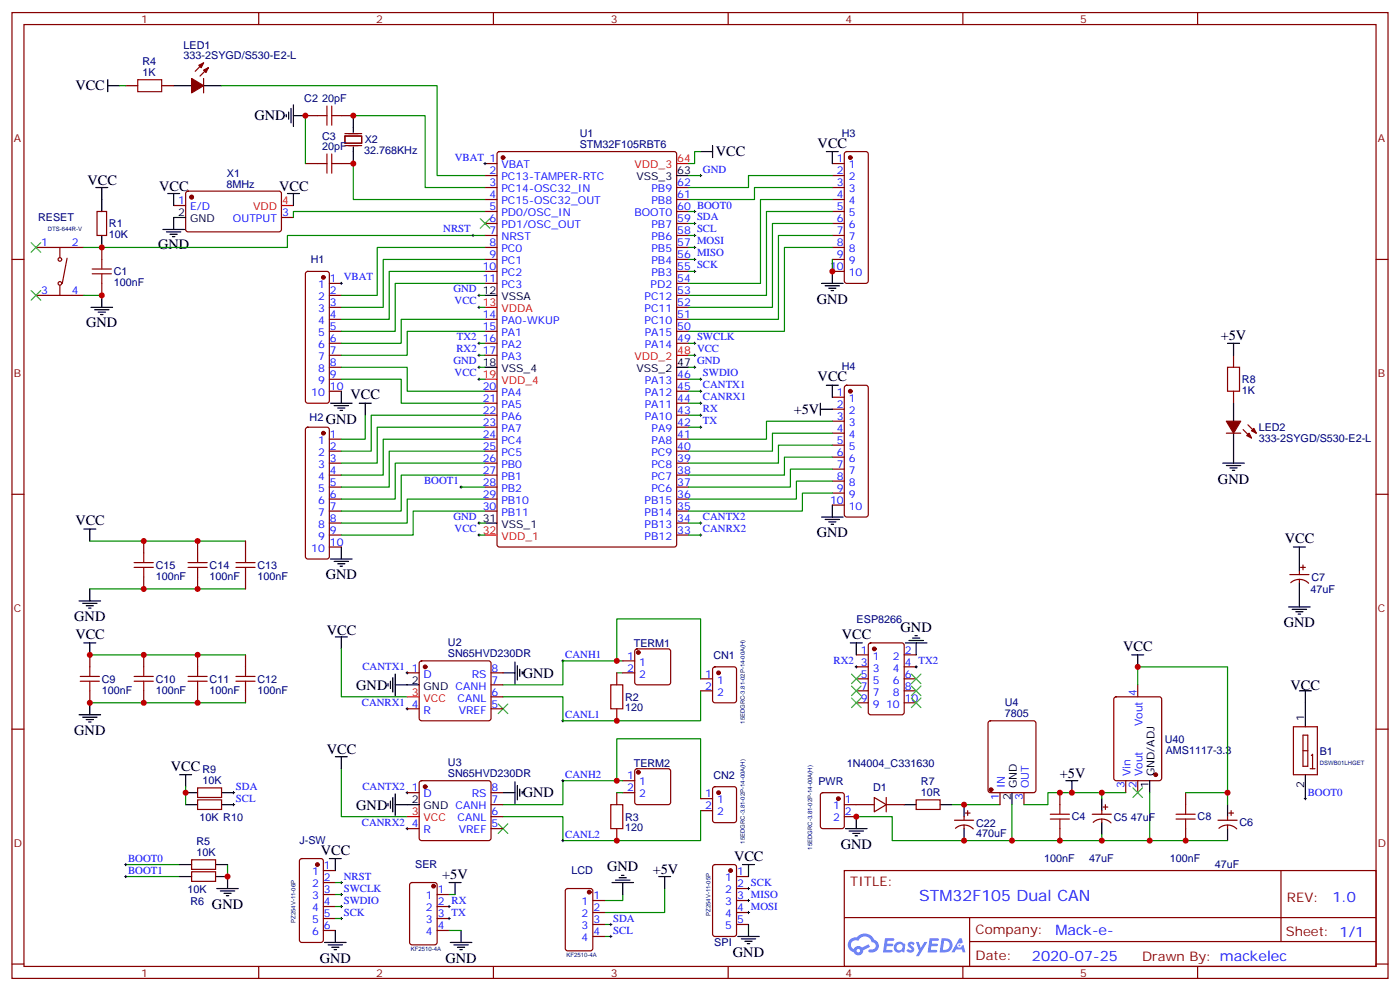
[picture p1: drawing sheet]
<svg xmlns="http://www.w3.org/2000/svg" width="412mm" height="292mm" viewBox="0 0 412 292" stroke-linecap="round" stroke-linejoin="round" font-family="sans-serif">
<g fill="none" stroke="#870000" stroke-width=".35">
<path d="M3.5 3.7h405.4v284.3h-405.4zM7.1 7.2h398.2v277.3h-398.2zM76.2 3.7v3.5M145.3 3.7v3.5M214.5 3.7v3.5M283.6 3.7v3.5M352.8 3.7v3.5M3.5 76.4h3.6M405.3 76.4h3.6M3.5 145.5h3.6M405.3 145.5h3.6M3.5 214.7h3.6"/>
<path d="M405.3 214.7h3.6M248.7 256.3h156.6v28.2h-156.6zM377.3 256.3v20.9M248.7 270.1h156.5M285.6 277.2h119.6M285.6 270.1v14.2M3.5 283.8h3.6M76.2 284.5v3.5M145.3 284.5v3.5M214.5 284.5v3.5M283.6 284.5v3.5M352.8 284.5v3.5"/>
<path d="M405.3 283.8h3.6"/>
</g>
<g fill="#5487ff">
<path d="M267.7 277.5a1.22 1.22 0 0 1 1.7 .2l-.4 .6a.47 .47 0 0 0-.3-.4 .47 .47 0 0 0-.5 .2l.1 .2a1.14 1.14 0 0 1 .8 1.8 1.14 1.14 0 0 1-1.9 0l-.2-.2 .5-.6 .7 .5a.29 .29 0 0 0 .3-.3 .29 .29 0 0 0-.2-.3 1.04 1.04 0 0 1-.6-1.7z"/>
<path d="M260.7 276.2h2.4l.3 .2-.2 .5-1.8 .1-.1 .8h1.5l.3 .4-.3 .4h-1.6l-.2 1.1h1.7l.2 .3-.2 .3-2.6 .1z"/>
<path d="M273.8 276.2h2.4l.3 .2-.1 .5-1.8 .1-.2 .8h1.6l.3 .4-.4 .4-1.6-.1-.1 1.1 1.7 .1 .2 .3-.2 .3-2.6 .1z"/>
<path d="M282.6 276.2h.7l.3 1.3-.6 .3a.69 .69 0 0 0-1 .3 .69 .69 0 0 0 .4 .9 .69 .69 0 0 0 .9-.6l.5-.2 .6 2.2h-.8l-.2-.9h-1.8l-.5 .9h-.8z"/>
<path d="M269.8 277.3h.8l.6 1.8 1.1-1.8h.9l-2.6 4.2h-.8l.9-1.5z"/>
<path d="M277.4 276.2l-.6 4.2h1.3a2.11 2.11 0 0 0 2.5-2.1 2.11 2.11 0 0 0-2.5-2.1zM278.1 277a1.39 1.39 0 0 1 1.7 1.4 1.39 1.39 0 0 1-1.8 1.2h-.3z"/>
<path d="M263.7 277.8a1.54 1.54 0 0 0-.1 2.2 1.54 1.54 0 0 0 2.2 .1l.6 .3 .3-2.3-.2-.3h-.4a1.49 1.49 0 0 0-2.4 0zM264 278.8a.94 .94 0 0 1 1.8 0 .94 .94 0 0 1-1.8 0z"/>
<path d="M250.4 276.6a2.18 2.18 0 0 0 1.1 3.7 1.44 1.44 0 0 0 1.6 .9 1.44 1.44 0 0 0 1.2-1.4l2-1.1-.5-.7-1.9 1a1.47 1.47 0 0 0-2.4 .4 1.39 1.39 0 0 1-.7-1.9 1.39 1.39 0 0 1 2-.5 2.12 2.12 0 0 1 2.2-1.3 2.12 2.12 0 0 1 1.9 1.7 1.14 1.14 0 0 1 1.1 1.4 1.14 1.14 0 0 1-1.7 .7 .43 .43 0 0 0-.5 .4 .43 .43 0 0 0 .4 .5 1.98 1.98 0 0 0 2.5-1.2 1.98 1.98 0 0 0-1.2-2.6 3.1 3.1 0 0 0-5.3-.6l-.9 .1zM252.3 279.9a.55 .55 0 0 1 1.1 0 .55 .55 0 0 1-1.1 0z"/>
<circle cx="282.6" cy="278.3" r=".26"/>
</g>
<g fill="none" stroke="#870000" stroke-width=".35">
<path d="M60 18.5l-2.5 2.5M61.4 19.9l-2.5 2.5M37 25.2h3.6M47.6 25.2h3.6M60 23.1v4.2M90 34h3.5M100.5 34h3.6M101.6 39.3h4.9M54.9 56.5l.5-.2h27.1l.4 .7-.1 10.8-.6 .5-27.1-.1-.4-.6v-10.6zM90 48.2h3.5M100.5 48.2h3.6M101.6 40h4.9v2.2h-4.9z"/>
<path d="M101.6 42.9h4.9M142.9 48.2h3.5M142.9 51.7h3.5M142.9 55.2h3.5M142.9 58.7h3.5M146.6 44.8l.5-.2h51.5l.7 .5v115.2l-.4 .7h-51.8l-.6-.4-.1-115.3zM199.3 55.2h3.5M199.3 58.7h3.5M245.2 48.2h3.5M245.2 51.7h3.5M245.2 55.2h3.5M245.2 58.7h3.5"/>
<path d="M248.9 44.8l.5-.2h5.7l.5 .2 .2 .5v37.4l-.3 .5-.4 .2h-5.7l-.5-.2-.2-.5v-37.4zM10.6 72.8h14.1M17.6 72.8v2.9M19.8 76l-1.5 7.4M28.6 62.3h2.8v7h-2.8zM30 72.8v3.6M51.2 60.5h3.5M82.9 64h3.5M142.9 62.3h3.5M142.9 65.8h3.5M142.9 69.3h3.5M142.9 72.8h3.5"/>
<path d="M142.9 76.4h3.5M142.9 79.9h3.5M199.3 62.3h3.5M199.3 65.8h3.5M199.3 69.3h3.5M199.3 72.8h3.5M199.3 76.4h3.5M199.3 79.9h3.5M245.2 62.3h3.5M245.2 65.8h3.5M245.2 69.3h3.5M245.2 72.8h3.5"/>
<path d="M245.2 76.4h3.5M245.2 79.9h3.5M10.6 87h14.1M17.6 84.1v2.9M30 83.4v3.6M90.2 80.1l.5-.2h5.6l.5 .2 .2 .5v37.4l-.2 .5-.5 .2h-5.6l-.5-.2-.2-.5v-37.4zM97 83.4h3.5M97 94h3.5M97 97.5h3.5M97 90.5h3.5M97 87h3.5M142.9 83.4h3.5"/>
<path d="M142.9 94h3.5M142.9 97.5h3.5M199.3 83.4h3.5M199.3 94h3.5M199.3 97.5h3.5M199.3 90.5h3.5M199.3 87h3.5M97 101.1h3.5M97 104.6h3.5M97 115.2h3.5M97 111.7h3.5M97 108.1h3.5"/>
<path d="M142.9 101.1h3.5M142.9 104.6h3.5M142.9 115.2h3.5M142.9 118.7h3.5M199.3 101.1h3.5M199.3 115.2h3.5M199.3 118.7h3.5M199.3 111.7h3.5M245.2 116.9h3.5M248.9 113.6l.5-.2h5.7l.5 .2 .2 .5v37.4l-.3 .5-.4 .2h-5.7l-.5-.2-.2-.5v-37.4zM363.4 104.6v3.5M363.4 115.2v3.5"/>
<path d="M90.2 126l.5-.2h5.6l.5 .2 .2 .5v37.4l-.2 .5-.5 .2h-5.6l-.5-.3-.2-.4v-37.4zM97 129.3h3.5M97 132.8h3.5M97 136.3h3.5M97 139.9h3.5M142.9 122.2h3.5M142.9 125.8h3.5M142.9 129.3h3.5M142.9 132.8h3.5M142.9 136.3h3.5M142.9 139.9h3.5M199.3 122.2h3.5"/>
<path d="M199.3 125.8h3.5M199.3 129.3h3.5M199.3 132.8h3.5M199.3 136.3h3.5M199.3 139.9h3.5M245.2 120.5h3.5M245.2 124h3.5M245.2 127.5h3.5M245.2 131.1h3.5M245.2 134.6h3.5M245.2 138.1h3.5M361.2 127.5h4.3"/>
<path d="M366.2 126.5l2.5 2.4M367.6 125.1l2.5 2.4M42.3 159.3v3.5M58.2 159.3v3.5M72.3 159.3v3.5M97 143.4h3.5M97 146.9h3.5M97 150.5h3.5M97 157.5h3.5M97 154h3.5M142.9 143.4h3.5M142.9 146.9h3.5"/>
<path d="M142.9 150.5h3.5M199.3 143.4h3.5M199.3 146.9h3.5M199.3 150.5h3.5M199.3 157.5h3.5M199.3 154h3.5M245.2 141.6h3.5M245.2 145.2h3.5M245.2 148.7h3.5M42.3 169.9v3.5M58.2 169.9v3.5M72.3 169.9v3.5"/>
<path d="M97 161h3.5M379.9 169.2h5.7M380.2 171.5a3.8 3.8 0 0 1 5.3 .2M382.8 168.1v1.1M382.8 170.6v1M383.1 167h1.4M383.8 166.3v1.4M26.5 192.8v3.5M42.3 192.8v3.5M58.2 192.8v3.5M72.3 192.8v3.5M119.9 198.1h3.6"/>
<path d="M123.7 194.8l.5-.2h19.7l.5 .2 .2 .5v16.2l-.2 .5-.5 .2h-19.7l-.5-.2-.2-.5v-16.2zM144.6 198.1h3.6M181.7 198.1v3.5M183.4 194.6h3.6M183.4 198.1h3.6M187.2 191.2l.5-.2h9.1l.5 .2 .3 .5v9.2l-.3 .5-.5 .2h-9.1l-.5-.2-.2-.5v-9.2zM206.4 199.8h3.5M210.1 196.5l.5-.2h5.7l.6 .5 .1 9.4-.5 .6-5.9 .1-.6-.5-.1-9.4zM252.2 199.8h3.6M252.2 192.8h3.6M252.2 196.3h3.6M256 189.5l.5-.2h9.1l.7 .4v20l-.4 .7h-9.4l-.7-.4v-20z"/>
<path d="M266.3 199.8h3.6M266.3 192.8h3.6M266.3 196.3h3.6M26.5 203.4v3.5M42.3 203.4v3.5M58.2 203.4v3.5M72.3 203.4v3.5M119.9 208.7h3.6M144.6 208.7h3.6M144.6 205.1h3.6M144.6 201.6h3.6M181.7 208.7v3.5"/>
<path d="M206.4 203.4h3.5M252.2 203.4h3.6M252.2 206.9h3.6M266.3 203.4h3.6M266.3 206.9h3.6M291.3 212.4l.4-.2h12.7l.7 .4 .1 20.1-.5 .6-13 .1-.6-.5-.1-20zM328.3 205.3l.5-.2h12.7l.6 .5 .1 23.5-.5 .7h-12.9l-.7-.4v-23.6zM335.1 201.6v3.5M381 214h7.1v14.1h-7.1zM383.8 216.4h1.4v9.2h-1.4zM58.2 232h7.1v2.8h-7.1zM58.2 235.5h7.1v2.8h-7.1z"/>
<path d="M119.9 233.4h3.6M123.7 230l.5-.2h19.7l.5 .2 .2 .5v16.3l-.2 .5-.5 .2h-19.7l-.5-.3-.2-.4v-16.3zM144.6 233.4h3.6M144.6 236.9h3.6M181.7 233.4v3.5M183.4 229.8h3.6M183.4 233.4h3.6M187.2 226.5l.5-.2h9.1l.5 .2 .3 .5v9.2l-.3 .5-.5 .2h-9.1l-.5-.2-.2-.5v-9.2zM206.4 235.1h3.5M206.4 238.7h3.5M210.1 231.8l.5-.2h5.7l.6 .4 .1 9.5-.5 .6-5.9 .1-.6-.5-.1-9.4zM241.9 233.6l.5-.2h5.6l.7 .4v9.4l-.5 .7h-5.8l-.7-.4v-9.4z"/>
<path d="M248.7 236.9h8.8M257.5 234.8l3.6 2.1-3.6 2.1zM261.1 236.9h5.2M261.1 234.8v4.2M269.9 235.5h7v2.8h-7zM284.3 239.4h1.5M285 238.7v1.4M294.6 233.4v3.5M301.6 233.4v3.5M312.2 233.4v3.5M321.7 239.7h5.7M324.6 238.7v1"/>
<path d="M324.9 237.6h1.4M325.6 236.9v1.4M331.6 229.8v3.6M335.1 229.8v3.6M349.2 233.4v3.5M361.9 239.4h1.5M362.7 238.7v1.4M383.8 221h1.4M385.9 226.3h1.4M386.3 222.4l.3-.3v4.2M56.4 253.1h7.1v2.8h-7.1zM56.4 256.6h7.1v2.9h-7.1z"/>
<path d="M88.4 253l.5-.2h5.6l.7 .4v23.6l-.4 .6-5.9 .1-.7-.5v-23.5zM95.2 256.3h3.6M95.2 259.8h3.6M119.9 243.9h3.6M144.6 240.4h3.6M144.6 243.9h3.6M181.7 243.9v3.6M210.1 254.7l.5-.2h5.7l.6 .5 .1 20-.5 .6-5.9 .1-.6-.5-.1-20zM217 258.1h3.5M248.7 240.4h3.5M281.2 241.5h5.6M281.4 243.9a3.8 3.8 0 0 1 5.3 .1"/>
<path d="M284 240.4v1.1M284 242.9v1M312.2 243.9v3.6M322 242.1a3.8 3.8 0 0 1 5.3 .2M324.6 241.1v1.1M349.2 243.9v3.6M358.8 241.5h5.6M359.1 243.9a3.8 3.8 0 0 1 5.2 .1M361.6 240.4v1.1M361.6 242.9v1M95.2 263.3h3.6M95.2 266.9h3.6"/>
<path d="M95.2 270.4h3.6M95.2 273.9h3.6M120.9 260l.5-.2h6.7l.6 .5 .1 17.2-.5 .6-6.9 .1-.7-.5-.1-17.2zM128.8 263.3h3.5M128.8 266.9h3.5M128.8 270.4h3.5M128.8 273.9h3.5M166.7 261.8l.5-.2h6.7l.7 .4v17.2l-.4 .7h-7l-.6-.4-.1-17.2zM174.6 265.1h3.6M174.6 268.6h3.6M174.6 272.2h3.6M174.6 275.7h3.6"/>
<path d="M217 265.1h3.5M217 268.6h3.5M217 272.2h3.5M217 261.6h3.5"/>
<circle cx="17.6" cy="76.4" r=".53"/>
<circle cx="17.6" cy="83.4" r=".53"/>
</g>
<g fill="#870000" stroke="#870000" stroke-width=".35">
<path d="M56.4 23.1l3.6 2.1-3.6 2.1z"/>
<path d="M60 20.6l1.4-.7-.7 1.4z"/>
<path d="M58.6 19.2l1.4-.7-.7 1.4z"/>
<path d="M361.2 124h4.3l-2.1 3.5z"/>
<path d="M367.2 128.2l.7-.7 .8 1.4z"/>
<path d="M369.4 126.1l.7 1.4-1.4-.7z"/>
<circle cx="148.2" cy="46.4" r=".53"/>
<circle cx="56.4" cy="58" r=".53"/>
<circle cx="188" cy="192.1" r=".53"/>
<circle cx="211.7" cy="198.1" r=".53"/>
<circle cx="211.7" cy="233.4" r=".53"/>
<circle cx="188" cy="227.4" r=".53"/>
<circle cx="173.6" cy="262.6" r=".53"/>
<circle cx="215.2" cy="256.3" r=".53"/>
<circle cx="93.5" cy="254.5" r=".53"/>
<circle cx="246.9" cy="235.1" r=".53"/>
<circle cx="291.9" cy="232.5" r=".53"/>
<circle cx="340.4" cy="228.1" r=".53"/>
<circle cx="95.2" cy="127.5" r=".53"/>
<circle cx="250.5" cy="46.4" r=".53"/>
<circle cx="250.5" cy="115.2" r=".53"/>
<circle cx="95.2" cy="81.7" r=".53"/>
<circle cx="257.5" cy="191" r=".53"/>
<circle cx="127.7" cy="260.9" r=".53"/>
<circle cx="125.2" cy="196.3" r=".53"/>
<circle cx="125.2" cy="231.6" r=".53"/>
</g>
<g fill="none" stroke="#000" stroke-width=".35">
<path d="M31.7 25.2h3.6M31.7 23.5v3.5M51.2 25.2h5.2M60 25.2h5.3M84.3 33.7v.7M85 33v2.1M85.7 31.9v4.3M86.4 30.9v6.3M86.4 34h3.6M104.1 34v5M28.2 55.2h3.5M30 55.2v7.1"/>
<path d="M49.4 57h3.5M51.2 57v3.5M84.7 57h3.5M86.4 57v3.5M104.1 43.2v5M199.3 51.7h3.5M206.4 44.6h3.5M209.9 42.9v3.5M243.4 44.6h3.5M245.2 44.6v3.6M30 69.3v3.5M48 67.6h6.3"/>
<path d="M49 68.3h4.3M50.1 69h2.1M50.8 69.7h.7M54.7 64h-3.5v3.6M245.2 79.9v3.5M26.8 90.5h6.4M27.9 91.2h4.2M28.9 91.9h2.1M29.6 92.6h.7M30 87v3.5M142.9 87h3.5M242 83.4h6.4"/>
<path d="M243.1 84.1h4.2M244.1 84.8h2.1M244.8 85.5h.7M97.4 118.7h6.3M98.4 119.4h4.3M100.5 115.2v3.5M105.8 118.7h3.6M107.6 118.7v3.5M142.9 108.1h3.5M199.3 108.1h3.5M241.7 118.7v3.5M243.4 113.4h3.5"/>
<path d="M245.2 113.4v3.5M361.6 101.1h3.5M363.4 101.1v3.5M363.4 118.7v5.3M99.5 120.1h2.1M100.2 120.8h.7M241.7 120.5h3.5M360.2 136.3h6.3M361.2 137.1h4.3M362.3 137.8h2.1M363 138.5h.7M363.4 127.5v8.8"/>
<path d="M24.7 155.8h3.5M26.5 155.8v3.5M142.9 154h3.5M242 152.2h6.4M243.1 152.9h4.2M244.1 153.6h2.1M244.8 154.3h.7M245.2 148.7v3.5M23.3 176.9h6.3M24.3 177.6h4.3M25.4 178.3h2.1M26.1 179h.7"/>
<path d="M26.5 173.4v3.5M97.4 164.6h6.3M98.4 165.3h4.3M99.5 166h2.1M100.2 166.7h.7M100.5 161v3.6M379.6 178.7h6.3M380.6 179.4h4.3M381 161h3.5M382.8 161v7.1M382.8 171.6v7.1M24.7 189.3h3.5"/>
<path d="M26.5 189.3v3.5M98.8 187.5h3.5M100.5 187.5v3.5M115.7 199.5v4.2M116.4 198.4v6.4M148.2 198.1h3.5M151.7 194.9v6.4M152.4 196v4.2M153.1 197v2.1M153.8 197.7v.7M250.5 189.3h3.5M252.2 189.3v3.5"/>
<path d="M266.7 189.3h6.3M267.8 188.6h4.2M268.8 187.9h2.1M269.5 187.1h.7M269.9 189.3v3.5M333.4 192.8h3.5M335.1 192.8v3.5M381.7 180.1h2.1M382.4 180.8h.7M23.3 210.4h6.3M24.3 211.1h4.3M25.4 211.8h2.1"/>
<path d="M26.1 212.5h.7M26.5 206.9v3.5M114.3 201.3v.7M115 200.6v2.1M116.4 201.6h7.1M382.8 203.4h3.5M384.5 203.4v10.6M52.9 228.1h3.5M54.7 233.4h3.5M54.7 236.9h3.5M54.7 228.1v3.5M65.3 233.4h3.5"/>
<path d="M65.3 236.9h3.5M98.8 222.8h3.5M100.5 222.8v3.5M114.3 236.5v.7M115 235.8v2.1M115.7 234.8v4.2M116.4 233.7v6.4M116.4 236.9h7.1M148.2 233.4h3.5M151.7 230.2v6.3M152.4 231.2v4.3M153.1 232.3v2.1"/>
<path d="M153.8 233v.7M266.3 236.9h3.6M276.9 236.9h3.6M284 236.9v3.5M298.1 233.4v3.5M314 229.8h3.5M315.7 229.8v3.6M324.6 235.1v3.6M338.7 229.8v3.6M361.6 236.9v3.5M384.5 228.1v7M52.9 254.5h3.5"/>
<path d="M52.9 258.1h3.5M63.5 258.1h3.5v3.5M63.5 254.5h3.5M97 252.8h3.5M98.8 252.8v3.5M132.3 259.8h3.5M134.1 259.8v3.5M180.3 259.8h6.3M181.3 259.1h4.3M182.4 258.4h2.1M183.1 257.7h.7M183.4 259.8v3.5"/>
<path d="M194 258.1h3.6M195.8 258.1v3.5M218.7 254.5h3.5M220.5 254.5v3.6M249.1 243.9h6.3M250.1 244.7h4.3M251.2 245.4h2.1M251.9 246.1h.7M252.2 240.4v3.5M284 243.9v3.6M324.6 242.2v3.5M361.6 243.9v3.6"/>
<path d="M63.9 261.6h6.3M64.9 262.3h4.2M66 263h2.1M66.7 263.7h.7M95.6 277.5h6.4M96.7 278.2h4.2M97.7 278.9h2.1M98.4 279.6h.7M98.8 273.9v3.6M132.6 277.5h6.4M133.7 278.2h4.2M134.8 278.9h2.1"/>
<path d="M135.5 279.6h.7M135.8 273.9v3.6M217.3 275.7h6.4M218.4 276.4h4.2M219.4 277.1h2.1M220.1 277.8h.7M220.5 272.2v3.5"/>
</g>
<path d="M199.3 48.2h3.5M82.9 60.5h3.5M142.9 90.5h3.5M142.9 111.7h3.5M199.3 104.6h3.5M142.9 157.5h3.5M119.9 205.1h3.6M119.9 240.4h3.6" fill="none" stroke="#f00" stroke-width=".35"/>
<g fill="none" stroke="#008700" stroke-width=".35">
<path d="M35.3 25.2h1.7M65.3 25.2h63.5v26.5h14.1M90 34v14.2M104.1 34h21.1v21.2h17.7M104.1 48.2v10.5h38.8M202.8 51.7h3.6M206.4 44.6h-1.8v3.6h-1.8M245.2 51.7h-24.7v3.5h-17.7M245.2 55.2h-23v3.5h-19.4M245.2 58.7h-21.2v24.7h-21.2M142.9 62.3h-56.5v1.7M142.9 69.3h-58.2v3.5h-60"/>
<path d="M142.9 72.8h-31.8v14.2h-10.6M142.9 76.4h-30v14.1h-12.4M142.9 79.9h-28.2v14.1h-14.2M202.8 62.3h1.8M202.8 65.8h1.8M202.8 69.3h1.8M202.8 79.9h1.8M202.8 76.4h1.8M202.8 72.8h1.8M245.2 62.3h-19.4v24.7h-23M245.2 65.8h-17.7v24.7h-24.7M245.2 69.3h-15.9v24.7h-26.5"/>
<path d="M245.2 72.8h-14.1v24.7h-28.3M245.2 76.4v3.5M24.7 87h5.3M141.1 90.5h1.8M141.1 87h1.8M142.9 83.4h-26.5v14.1h-15.9M142.9 94h-24.7v7.1h-17.7M142.9 97.5h-23v7.1h-19.4M100.5 108.1h19.4v7.1h23M100.5 111.7h17.7v7h24.7M141.1 111.7h1.8M141.1 108.1h1.8"/>
<path d="M141.1 104.6h1.8M141.1 101.1h1.8M202.8 115.2h3.6M202.8 118.7h3.6M202.8 111.7h3.6M202.8 108.1h1.8M202.8 104.6h1.8M202.8 101.1h1.8M107.6 122.2v7.1h-7.1M142.9 122.2h-33.5v10.6h-8.9M142.9 125.8h-31.8v10.5h-10.6M142.9 129.3h-30v10.6h-12.4"/>
<path d="M142.9 132.8h-28.2v10.6h-14.2M142.9 136.3h-26.5v10.6h-15.9M142.9 139.9h-24.7v10.6h-17.7M202.8 122.2h3.6M202.8 125.8h3.6M245.2 124h-19.4v5.3h-23M245.2 127.5h-17.7v5.3h-24.7M245.2 131.1h-15.9v5.2h-26.5M245.2 134.6h-14.1v5.3h-28.3M245.2 138.1h-12.4v5.3h-30M26.5 159.3h45.8M135.8 143.4h7.1"/>
<path d="M141.1 154h1.8M141.1 157.5h1.8M142.9 146.9h-23v7.1h-19.4M142.9 150.5h-21.2v7h-21.2M202.8 154h3.6M202.8 157.5h3.6M245.2 141.6h-10.6v5.3h-31.8M245.2 145.2h-8.8v5.3h-33.6M26.5 173.4h45.8M26.5 192.8h45.8M100.5 191v14.1h19.4M181.7 194.6v-12.4h24.7v17.6"/>
<path d="M181.7 198.1h1.7M183.4 194.6h-17.6v7h-17.6M26.5 206.9h45.8M206.4 203.4v8.8h-40.6v-7.1h-17.6M335.1 201.6v-5.3h26.5v40.6M54.7 231.6v5.3M100.5 226.3v14.1h19.4M181.7 229.8v-12.3h24.7v17.6M181.7 233.4h1.7M183.4 229.8h-17.6v7.1h-17.6M206.4 238.7v8.8h-40.6v-7.1h-17.6M280.5 236.9h14.1"/>
<path d="M298.1 236.9v10.6h-35.3v-7.1h-10.6M324.6 233.4v1.7M331.6 233.4h-22.9v3.5h-7.1M338.7 233.4v14.1h-14.1M349.2 233.4h12.4M37 258.1h15.9M37 254.5h15.9M67 254.5v3.6M98.8 259.8h1.7M324.6 245.7v1.8h-26.5M338.7 247.5h22.9M98.8 266.9h1.7"/>
<path d="M98.8 263.3h1.7M98.8 270.4h1.7M132.3 263.3h1.8M132.3 273.9h3.5M178.2 275.7h1.7M178.2 272.2h1.7M183.4 263.3v1.8h-5.2M195.8 261.6v7h-17.6"/>
</g>
<g fill="none" stroke="#000" stroke-width=".29">
<path d="M142.5 48.2h.7M142.9 47.8v.7M206 51.7h.7M206.4 51.3v.7M139 69.3h.7M139.3 69v.7M204.3 62.3h.7M204.3 65.8h.7M204.3 69.3h.7M204.3 79.9h.7M204.3 76.4h.7M204.3 72.8h.7"/>
<path d="M204.6 61.9v.7M204.6 65.4v.7M204.6 69v.7M204.6 72.5v.7M204.6 76v.7M204.6 79.6v.7M100.2 83.4h.7M100.5 83.1v.7M140.8 87h.7M140.8 90.5h.7M141.1 86.6v.7M141.1 90.1v.7"/>
<path d="M140.8 108.1h.7M140.8 104.6h.7M140.8 111.7h.7M140.8 101.1h.7M141.1 100.7v.7M141.1 104.2v.8M141.1 107.8v.7M141.1 111.3v.7M204.3 108.1h.7M204.3 104.6h.7M204.3 101.1h.7M204.6 100.7v.7"/>
<path d="M204.6 104.2v.8M204.6 107.8v.7M206 118.7h.7M206 115.2h.7M206 111.7h.7M206.4 111.3v.7M206.4 114.8v.7M206.4 118.4v.7M206 122.2h.7M206 125.8h.7M206.4 121.9v.7M206.4 125.4v.7"/>
<path d="M135.5 143.4h.7M135.8 143.1v.7M140.8 157.5h.7M140.8 154h.7M141.1 153.6v.7M141.1 157.2v.7M206 157.5h.7M206 154h.7M206.4 153.6v.7M206.4 157.2v.7M119.6 198.1h.7M119.9 197.7v.7"/>
<path d="M165.5 194.6h.7M165.8 194.2v.7M251.9 196.3h.7M252.2 196v.7M269.5 196.3h.7M269.9 196v.7M119.6 208.7h.7M119.9 208.3v.7M165.5 212.2h.7M165.8 211.8v.7M68.4 233.4h.7M68.4 236.9h.7"/>
<path d="M68.8 233v.7M68.8 236.5v.7M119.6 233.4h.7M119.9 233v.7M165.5 229.8h.7M165.8 229.5v.7M384.2 235.1h.7M384.5 234.8v.7M36.7 258.1h.7M36.7 254.5h.7M37 254.2v.7M37 257.7v.7"/>
<path d="M100.2 259.8h.7M100.5 259.5v.7M119.6 243.9h.7M119.9 243.6v.7M165.5 247.5h.7M165.8 247.1v.7M100.2 263.3h.7M100.2 266.9h.7M100.2 270.4h.7M100.5 263v.7M100.5 266.5v.7M100.5 270.1v.7"/>
<path d="M131.9 266.9h.7M131.9 270.4h.7M132.3 266.5v.7M132.3 270.1v.7M179.6 275.7h.7M179.6 272.2h.7M179.9 271.8v.7M179.9 275.3v.7M220.1 268.6h.7M220.1 265.1h.7M220.1 261.6h.7M220.5 261.2v.7"/>
<path d="M220.5 264.8v.7M220.5 268.3v.7"/>
</g>
<g fill="none" stroke="#3c3" stroke-width=".35">
<path d="M9.2 71.4l2.8 2.9M12 71.4l-2.8 2.9M141.5 64.4l2.8 2.8M144.3 64.4l-2.8 2.8M9.2 85.5l2.8 2.9M12 85.5l-2.8 2.9M250.8 198.4l2.8 2.9M253.6 198.4l-2.8 2.9M268.5 198.4l2.8 2.9M271.3 198.4l-2.8 2.9M146.8 207.3l2.8 2.8M149.6 207.3l-2.8 2.8"/>
<path d="M250.8 205.5l2.8 2.8M250.8 202l2.8 2.8M253.6 205.5l-2.8 2.8M253.6 202l-2.8 2.8M268.5 202l2.8 2.8M268.5 205.5l2.8 2.8M271.3 202l-2.8 2.8M271.3 205.5l-2.8 2.8M333.7 232l2.8 2.8M336.5 232l-2.8 2.8M146.8 242.5l2.8 2.9M149.6 242.5l-2.8 2.9"/>
</g>
<g fill="none" stroke="#a10000" stroke-width=".35">
<path d="M40.6 23.5h7v3.5h-7zM93.5 34h2.8M96.3 31.2v5.7M97.7 34h2.8M97.7 31.2v5.7M93.5 48.2h2.8M96.3 45.3v5.7M97.7 45.3v5.7M97.7 48.2h2.8M27.2 79.2h5.6M30 76.4v2.8M27.2 80.6h5.6"/>
<path d="M30 80.6v2.8M361.6 108.1h3.5v7.1h-3.5zM39.5 167h5.7M39.5 165.6h5.7M42.3 162.8v2.8M42.3 167v2.9M55.4 167h5.6M55.4 165.6h5.6M58.2 162.8v2.8M58.2 167v2.9M69.5 167h5.6M69.5 165.6h5.6"/>
<path d="M72.3 162.8v2.8M72.3 167v2.9M23.6 199.1h5.7M26.5 196.3v2.8M39.5 199.1h5.7M42.3 196.3v2.8M55.4 199.1h5.6M58.2 196.3v2.8M69.5 199.1h5.6M72.3 196.3v2.8M23.6 200.6h5.7M26.5 200.6v2.8"/>
<path d="M39.5 200.6h5.7M42.3 200.6v2.8M55.4 200.6h5.6M58.2 200.6v2.8M69.5 200.6h5.6M72.3 200.6v2.8M179.9 201.6h3.5v7.1h-3.5zM179.9 236.9h3.5v7h-3.5zM309.4 239.7h5.6M312.2 236.9v2.8M346.4 239.7h5.7M349.2 236.9v2.8"/>
<path d="M309.4 241.1h5.6M312.2 241.1v2.8M346.4 241.1h5.7M349.2 241.1v2.8"/>
</g>
<g fill="#c00">
<circle cx="54.7" cy="233.4" r=".88"/>
<circle cx="104.1" cy="48.2" r=".88"/>
<circle cx="26.5" cy="206.9" r=".88"/>
<circle cx="42.3" cy="206.9" r=".88"/>
<circle cx="58.2" cy="206.9" r=".88"/>
<circle cx="315.7" cy="233.4" r=".88"/>
<circle cx="338.7" cy="247.5" r=".88"/>
<circle cx="312.2" cy="233.4" r=".88"/>
<circle cx="284" cy="236.9" r=".88"/>
<circle cx="67" cy="258.1" r=".88"/>
<circle cx="181.7" cy="194.6" r=".88"/>
<circle cx="181.7" cy="212.2" r=".88"/>
<circle cx="181.7" cy="247.5" r=".88"/>
<circle cx="181.7" cy="229.8" r=".88"/>
<circle cx="30" cy="72.8" r=".88"/>
<circle cx="90" cy="34" r=".88"/>
<circle cx="252.2" cy="240.4" r=".88"/>
<circle cx="284" cy="247.5" r=".88"/>
<circle cx="324.6" cy="233.4" r=".88"/>
<circle cx="298.1" cy="247.5" r=".88"/>
<circle cx="312.2" cy="247.5" r=".88"/>
<circle cx="324.6" cy="247.5" r=".88"/>
<circle cx="361.6" cy="233.4" r=".88"/>
<circle cx="349.3" cy="247.5" r=".88"/>
<circle cx="335.1" cy="196.3" r=".88"/>
<circle cx="58.2" cy="192.8" r=".88"/>
<circle cx="42.3" cy="192.8" r=".88"/>
<circle cx="26.5" cy="192.8" r=".88"/>
<circle cx="42.3" cy="159.3" r=".88"/>
<circle cx="58.2" cy="159.3" r=".88"/>
<circle cx="58.2" cy="173.4" r=".88"/>
<circle cx="42.3" cy="173.4" r=".88"/>
<circle cx="30" cy="87" r=".88"/>
<circle cx="245.2" cy="79.9" r=".88"/>
<circle cx="104.1" cy="34" r=".88"/>
</g>
<text font-size="4.6" fill="#00f" x="270.8" y="265.3">STM32F105 Dual CAN</text>
<g font-size="4.2">
<text x="22.2" y="26.6">VCC</text>
<text x="75" y="35.5">GND</text>
<text x="210.8" y="46.1">VCC</text>
<text x="240.9" y="43.4">VCC</text>
<text x="25.8" y="54.5">VCC</text>
<text x="46.9" y="56.3">VCC</text>
<text x="82.2" y="56.3">VCC</text>
<text x="46.6" y="73.2">GND</text>
<text x="240.6" y="89.4">GND</text>
<text x="25.4" y="96.1">GND</text>
<text x="359.6" y="100">+5V</text>
<text x="240.9" y="112.2">VCC</text>
<text x="103.3" y="117.5">VCC</text>
<text x="96" y="124.7">GND</text>
<text x="233.8" y="121.9">+5V</text>
<text x="358.8" y="142.3">GND</text>
<text x="22.2" y="154.7">VCC</text>
<text x="240.6" y="158.2">GND</text>
<text x="378.5" y="160">VCC</text>
<text x="96" y="170.6">GND</text>
<text x="21.9" y="182.9">GND</text>
<text x="378.2" y="184.7">GND</text>
<text x="22.2" y="188.2">VCC</text>
<text x="96.3" y="186.8">VCC</text>
<text x="248" y="188.2">VCC</text>
<text x="265.3" y="186.1">GND</text>
<text x="330.9" y="191.7">VCC</text>
<text x="105" y="203.1">GND</text>
<text x="154" y="199.5">GND</text>
<text x="380.2" y="203.1">VCC</text>
<text x="21.9" y="216.4">GND</text>
<text x="50.4" y="226.9">VCC</text>
<text x="96.3" y="222.1">VCC</text>
<text x="312.2" y="229.1">+5V</text>
<text x="105" y="238.3">GND</text>
<text x="154" y="234.8">GND</text>
<text x="94.5" y="251.7">VCC</text>
<text x="247.6" y="249.9">GND</text>
<text x="178.9" y="256.5">GND</text>
<text x="192.3" y="257.4">+5V</text>
<text x="216.2" y="253.5">VCC</text>
<text x="130.2" y="258.8">+5V</text>
<text x="62.4" y="267.7">GND</text>
<text x="215.9" y="281.7">GND</text>
<text x="94.2" y="283.5">GND</text>
<text x="131.2" y="283.5">GND</text>
</g>
<g font-size="4.2" fill="#00f">
<text x="392.5" y="265.6">1.0</text>
<text x="310.9" y="275.1">Mack-e-</text>
<text x="304" y="282.9">2020-07-25</text>
</g>
<g font-size="3.9" fill="#800">
<text x="250.5" y="260.9">TITLE:</text>
<text x="379.1" y="265.6">REV:</text>
<text x="287.4" y="275.1">Company:</text>
<text x="378.7" y="275.7">Sheet: 1/1</text>
<text x="287.4" y="282.8">Date:</text>
<text x="336.4" y="282.8">Drawn By: mackelec</text>
</g>
<g font-size="3.2" fill="#800">
<text x="41.6" y="6.7">1</text>
<text x="110.8" y="6.7">2</text>
<text x="179.9" y="6.7">3</text>
<text x="249.1" y="6.7">4</text>
<text x="318.2" y="6.7">5</text>
<text x="4.1" y="41.8">A</text>
<text x="405.9" y="41.8">A</text>
<text x="4.1" y="110.9">B</text>
<text x="405.9" y="110.9">B</text>
<text x="4.1" y="180.1">C</text>
<text x="405.9" y="180.1">C</text>
<text x="4.1" y="249.2">D</text>
<text x="405.9" y="249.2">D</text>
<text x="41.6" y="287.5">1</text>
<text x="110.8" y="287.5">2</text>
<text x="179.9" y="287.5">3</text>
<text x="249.1" y="287.5">4</text>
<text x="318.2" y="287.5">5</text>
</g>
<g font-size="3.2" fill="#000080">
<text x="54.1" y="17.5">333-2SYGD/S530-E2-L</text>
<text x="54.1" y="14.3">LED1</text>
<text x="42" y="22.4">1K</text>
<text x="42" y="19.3">R4</text>
<text x="89.6" y="29.9">C2</text>
<text x="94.9" y="30.2">20pF</text>
<text x="94.9" y="41.1">C3</text>
<text x="170.8" y="40.4">U1</text>
<text x="247.9" y="40.2">H3</text>
<text x="94.9" y="44.3">20pF</text>
<text x="107.2" y="45.4">32.768KHz</text>
<text x="107.4" y="42.2">X2</text>
<text x="170.8" y="43.6">STM32F105RBT6</text>
<text x="66.9" y="52">X1</text>
<text x="66.7" y="55.2">8MHz</text>
<text x="11.2" y="65.2">RESET</text>
<text x="32.1" y="70.2">10K</text>
<text x="32.1" y="66.9">R1</text>
<text x="91.5" y="77.6">H1</text>
<text x="33.5" y="81">C1</text>
<text x="33.5" y="84.2">100nF</text>
<text x="247.9" y="109">H4</text>
<text x="365.8" y="112.7">R8</text>
<text x="365.8" y="115.9">1K</text>
<text x="91.2" y="124">H2</text>
<text x="370.8" y="130.1">333-2SYGD/S530-E2-L</text>
<text x="370.8" y="126.9">LED2</text>
<text x="45.9" y="167.4">C15</text>
<text x="61.7" y="167.4">C14</text>
<text x="75.8" y="167.4">C13</text>
<text x="45.9" y="170.7">100nF</text>
<text x="61.7" y="170.7">100nF</text>
<text x="75.8" y="170.7">100nF</text>
<text x="386.3" y="171">C7</text>
<text x="386.1" y="174.5">47uF</text>
<text x="252.3" y="183.4">ESP8266</text>
<text x="131.9" y="190.2">U2</text>
<text x="186.7" y="190.4">TERM1</text>
<text x="131.9" y="193.4">SN65HVD230DR</text>
<text x="210.1" y="193.9">CN1</text>
<text x="30" y="201">C9</text>
<text x="45.9" y="201">C10</text>
<text x="61.7" y="201">C11</text>
<text x="75.8" y="201">C12</text>
<text x="30" y="204.2">100nF</text>
<text x="45.9" y="204.2">100nF</text>
<text x="61.7" y="204.2">100nF</text>
<text x="75.8" y="204.2">100nF</text>
<text x="184.1" y="209.5">120</text>
<text x="184.1" y="206.3">R2</text>
<text x="296" y="207.9">U4</text>
<text x="296" y="211.1">7805</text>
<text x="343.1" y="218.6">U40</text>
<text x="343.4" y="221.8">AMS1117-3.3</text>
<text x="59.6" y="227.4">R9</text>
<text x="131.9" y="225.6">U3</text>
<text x="186.7" y="225.7">TERM2</text>
<text x="249.5" y="225.7">1N4004_C331630</text>
<text x="388.8" y="222.2">B1</text>
<text x="59.6" y="230.9">10K</text>
<text x="131.9" y="228.8">SN65HVD230DR</text>
<text x="210.1" y="229.2">CN2</text>
<text x="241.1" y="231">PWR</text>
<text x="257.2" y="232.7">D1</text>
<text x="271.3" y="231.2">R7</text>
<text x="271.3" y="234.4">10R</text>
<text x="58.8" y="241.6">10K R10</text>
<text x="184.1" y="244.7">120</text>
<text x="184.1" y="241.6">R3</text>
<text x="287.5" y="243.3">C22</text>
<text x="315.7" y="241.5">C4</text>
<text x="328.1" y="241.6">C5</text>
<text x="333.1" y="241.6">47uF</text>
<text x="352.8" y="241.5">C8</text>
<text x="365.1" y="243.3">C6</text>
<text x="57.9" y="248.9">R5</text>
<text x="88.2" y="248.4">J-SW</text>
<text x="287.5" y="246.5">470uF</text>
<text x="57.9" y="252.1">10K</text>
<text x="122.3" y="255.6">SER</text>
<text x="168.3" y="257.4">LCD</text>
<text x="307.5" y="253.9">100nF</text>
<text x="320.8" y="253.9">47uF</text>
<text x="344.6" y="253.9">100nF</text>
<text x="357.8" y="255.7">47uF</text>
<text x="55.3" y="262.8">10K</text>
<text x="56.1" y="266.3">R6</text>
<text x="210.4" y="278.6">SPI</text>
</g>
<g font-size="3.2" fill="#00f">
<text x="133.9" y="47.3">VBAT 1</text>
<text x="246.5" y="47.8">1</text>
<text x="144.2" y="51.3">2</text>
<text x="147.7" y="49.6">VBAT</text>
<text x="147.7" y="53.1">PC13-TAMPER-RTC</text>
<text x="207.1" y="50.8">GND</text>
<text x="246.5" y="51.3">2</text>
<text x="250" y="49.6">1</text>
<text x="250" y="53.1">2</text>
<text x="144.2" y="54.9">3</text>
<text x="144.2" y="58.4">4</text>
<text x="147.7" y="56.6">PC14-OSC32_IN</text>
<text x="191.9" y="56.6">PB9</text>
<text x="199.5" y="58.4">61</text>
<text x="199.5" y="54.9">62</text>
<text x="246.5" y="54.9">3</text>
<text x="246.5" y="58.4">4</text>
<text x="250" y="56.6">3</text>
<text x="52.5" y="60.1">1</text>
<text x="56" y="61.9">E/D</text>
<text x="68.6" y="65.4">OUTPUT</text>
<text x="83.1" y="63.7">3</text>
<text x="144.2" y="61.9">5</text>
<text x="144.2" y="65.4">6</text>
<text x="147.7" y="60.1">PC15-OSC32_OUT</text>
<text x="147.7" y="63.7">PD0/OSC_IN</text>
<text x="186.9" y="63.7">BOOT0</text>
<text x="191.9" y="60.1">PB8</text>
<text x="199.5" y="65.4">59 SDA</text>
<text x="199.5" y="61.9">60 BOOT0</text>
<text x="246.5" y="61.9">5</text>
<text x="246.5" y="65.4">6</text>
<text x="250" y="60.1">4</text>
<text x="250" y="63.7">5</text>
<text x="130.6" y="68.4">NRST</text>
<text x="144.2" y="69">7</text>
<text x="147.7" y="67.2">PD1/OSC_OUT</text>
<text x="147.7" y="70.7">NRST</text>
<text x="191.9" y="70.7">PB6</text>
<text x="191.9" y="67.2">PB7</text>
<text x="199.5" y="69">58 SCL</text>
<text x="246.5" y="69">7</text>
<text x="250" y="67.2">6</text>
<text x="250" y="70.7">7</text>
<text x="12.1" y="72.5">1</text>
<text x="21.2" y="72.5">2</text>
<text x="144.2" y="72.5">8</text>
<text x="144.2" y="76">9</text>
<text x="147.7" y="74.3">PC0</text>
<text x="147.7" y="77.8">PC1</text>
<text x="191.9" y="77.8">PB4</text>
<text x="191.9" y="74.3">PB5</text>
<text x="199.5" y="76">56 MISO</text>
<text x="199.5" y="72.5">57 MOSI</text>
<text x="246.5" y="72.5">8</text>
<text x="246.5" y="76">9</text>
<text x="250" y="74.3">8</text>
<text x="250" y="77.8">9</text>
<text x="97.2" y="83.1">1 VBAT</text>
<text x="142.2" y="79.6">10</text>
<text x="142.2" y="83.1">11</text>
<text x="147.7" y="81.3">PC2</text>
<text x="191.9" y="81.3">PB3</text>
<text x="199.5" y="83.1">54</text>
<text x="199.5" y="79.6">55 SCK</text>
<text x="244.5" y="79.6">10</text>
<text x="250" y="81.3">10</text>
<text x="12.1" y="86.6">3</text>
<text x="21.2" y="86.6">4</text>
<text x="93.7" y="84.8">1</text>
<text x="93.7" y="88.4">2</text>
<text x="97.2" y="86.6">2</text>
<text x="133.5" y="86.1">GND 12</text>
<text x="133.9" y="89.6">VCC 13</text>
<text x="147.7" y="84.8">PC3</text>
<text x="189.9" y="88.4">PC12</text>
<text x="191.6" y="84.8">PD2</text>
<text x="199.5" y="86.6">53</text>
<text x="93.7" y="91.9">3</text>
<text x="93.7" y="95.4">4</text>
<text x="97.2" y="90.1">3</text>
<text x="97.2" y="93.7">4</text>
<text x="142.2" y="93.7">14</text>
<text x="147.7" y="95.4">PA0-WKUP</text>
<text x="189.9" y="95.4">PC10</text>
<text x="189.9" y="91.9">PC11</text>
<text x="199.5" y="93.7">51</text>
<text x="199.5" y="90.1">52</text>
<text x="93.7" y="99">5</text>
<text x="97.2" y="97.2">5</text>
<text x="97.2" y="100.7">6</text>
<text x="134.6" y="100.2">TX2</text>
<text x="142.2" y="97.2">15</text>
<text x="142.2" y="100.7">16</text>
<text x="147.7" y="99">PA1</text>
<text x="189.9" y="99">PA15</text>
<text x="199.5" y="100.7">49 SWCLK</text>
<text x="199.5" y="97.2">50</text>
<text x="93.7" y="102.5">6</text>
<text x="93.7" y="106">7</text>
<text x="97.2" y="104.2">7</text>
<text x="97.2" y="107.8">8</text>
<text x="133.5" y="107.2">GND 18</text>
<text x="134.4" y="103.7">RX2</text>
<text x="142.2" y="104.2">17</text>
<text x="147.7" y="102.5">PA2</text>
<text x="147.7" y="106">PA3</text>
<text x="189.9" y="102.5">PA14</text>
<text x="93.7" y="109.5">8</text>
<text x="93.7" y="113.1">9</text>
<text x="97.2" y="111.3">9</text>
<text x="133.9" y="110.8">VCC 19</text>
<text x="189.9" y="113.1">PA13</text>
<text x="199.5" y="111.3">46</text>
<text x="207.1" y="110.8">SWDIO</text>
<text x="91.7" y="116.6">10</text>
<text x="97.2" y="114.8">10</text>
<text x="142.2" y="114.8">20</text>
<text x="142.2" y="118.4">21</text>
<text x="147.7" y="116.6">PA4</text>
<text x="189.9" y="116.6">PA12</text>
<text x="199.5" y="118.4">44</text>
<text x="199.5" y="114.8">45</text>
<text x="207.1" y="117.8">CANRX1</text>
<text x="207.1" y="114.3">CANTX1</text>
<text x="246.5" y="116.6">1</text>
<text x="250" y="118.4">1</text>
<text x="142.2" y="121.9">22</text>
<text x="142.2" y="125.4">23</text>
<text x="147.7" y="120.1">PA5</text>
<text x="147.7" y="123.6">PA6</text>
<text x="189.9" y="123.6">PA10</text>
<text x="189.9" y="120.1">PA11</text>
<text x="199.5" y="125.4">42</text>
<text x="199.5" y="121.9">43</text>
<text x="207.1" y="121.4">RX</text>
<text x="207.1" y="124.9">TX</text>
<text x="246.5" y="120.1">2</text>
<text x="246.5" y="123.6">3</text>
<text x="250" y="121.9">2</text>
<text x="250" y="125.4">3</text>
<text x="93.7" y="130.7">1</text>
<text x="97.2" y="128.9">1</text>
<text x="142.2" y="128.9">24</text>
<text x="147.7" y="127.2">PA7</text>
<text x="147.7" y="130.7">PC4</text>
<text x="191.9" y="130.7">PA8</text>
<text x="191.9" y="127.2">PA9</text>
<text x="199.5" y="128.9">41</text>
<text x="246.5" y="127.2">4</text>
<text x="246.5" y="130.7">5</text>
<text x="250" y="128.9">4</text>
<text x="93.7" y="134.2">2</text>
<text x="93.7" y="137.8">3</text>
<text x="97.2" y="132.5">2</text>
<text x="97.2" y="136">3</text>
<text x="142.2" y="132.5">25</text>
<text x="142.2" y="136">26</text>
<text x="147.7" y="134.2">PC5</text>
<text x="147.7" y="137.8">PB0</text>
<text x="191.9" y="137.8">PC8</text>
<text x="191.9" y="134.2">PC9</text>
<text x="199.5" y="136">39</text>
<text x="199.5" y="132.5">40</text>
<text x="246.5" y="134.2">6</text>
<text x="246.5" y="137.8">7</text>
<text x="250" y="132.5">5</text>
<text x="250" y="136">6</text>
<text x="93.7" y="141.3">4</text>
<text x="97.2" y="139.5">4</text>
<text x="97.2" y="143.1">5</text>
<text x="124.9" y="142.5">BOOT1</text>
<text x="142.2" y="139.5">27</text>
<text x="142.2" y="143.1">28</text>
<text x="147.7" y="141.3">PB1</text>
<text x="191.9" y="141.3">PC7</text>
<text x="199.5" y="143.1">37</text>
<text x="199.5" y="139.5">38</text>
<text x="246.5" y="141.3">8</text>
<text x="250" y="139.5">7</text>
<text x="250" y="143.1">8</text>
<text x="93.7" y="144.8">5</text>
<text x="93.7" y="148.3">6</text>
<text x="97.2" y="146.6">6</text>
<text x="142.2" y="146.6">29</text>
<text x="147.7" y="144.8">PB2</text>
<text x="147.7" y="148.3">PB10</text>
<text x="189.9" y="148.3">PB15</text>
<text x="191.9" y="144.8">PC6</text>
<text x="199.5" y="146.6">36</text>
<text x="244.5" y="148.3">10</text>
<text x="246.5" y="144.8">9</text>
<text x="250" y="146.6">9</text>
<text x="93.7" y="151.9">7</text>
<text x="93.7" y="155.4">8</text>
<text x="97.2" y="150.1">7</text>
<text x="97.2" y="153.6">8</text>
<text x="133.5" y="153.1">GND 31</text>
<text x="142.2" y="150.1">30</text>
<text x="147.7" y="151.9">PB11</text>
<text x="189.9" y="155.4">PB13</text>
<text x="189.9" y="151.9">PB14</text>
<text x="199.5" y="153.6">34</text>
<text x="199.5" y="150.1">35</text>
<text x="207.1" y="153.1">CANTX2</text>
<text x="250" y="150.1">10</text>
<text x="93.7" y="158.9">9</text>
<text x="97.2" y="157.2">9</text>
<text x="97.2" y="160.7">10</text>
<text x="133.9" y="156.6">VCC 32</text>
<text x="189.9" y="158.9">PB12</text>
<text x="199.5" y="157.2">33</text>
<text x="207.1" y="156.6">CANRX2</text>
<text x="91.7" y="162.5">10</text>
<text x="106.8" y="197.2">CANTX1</text>
<text x="121.3" y="197.7">1</text>
<text x="144.8" y="197.7">8</text>
<text x="166.5" y="193.7">CANH1</text>
<text x="184.8" y="194.2">1</text>
<text x="184.8" y="197.7">2</text>
<text x="188.3" y="196">1</text>
<text x="245.6" y="195.4">RX2</text>
<text x="253.6" y="192.4">1</text>
<text x="253.6" y="196">3</text>
<text x="257.1" y="194.2">1</text>
<text x="257.1" y="197.7">3</text>
<text x="263" y="197.7">4</text>
<text x="263" y="194.2">2</text>
<text x="266.5" y="196">4 TX2</text>
<text x="266.5" y="192.4">2</text>
<text x="124.8" y="199.5">D</text>
<text x="139" y="199.5">RS</text>
<text x="144.8" y="201.3">7</text>
<text x="188.3" y="199.5">2</text>
<text x="207.7" y="199.5">1</text>
<text x="207.7" y="203">2</text>
<text x="211.2" y="201.3">1</text>
<text x="253.6" y="199.5">5</text>
<text x="253.6" y="203">7</text>
<text x="257.1" y="201.3">5</text>
<text x="263" y="201.3">6</text>
<text x="266.5" y="203">8</text>
<text x="266.5" y="199.5">6</text>
<text x="106.6" y="207.8">CANRX1</text>
<text x="121.3" y="208.3">4</text>
<text x="134.8" y="206.6">CANL</text>
<text x="144.8" y="208.3">5</text>
<text x="144.8" y="204.8">6</text>
<text x="211.2" y="204.8">2</text>
<text x="253.6" y="206.6">9</text>
<text x="257.1" y="204.8">7</text>
<text x="257.1" y="208.3">9</text>
<text x="261" y="208.3">10</text>
<text x="263" y="204.8">8</text>
<text x="266.5" y="206.6">10</text>
<text x="334.8" y="205" transform="rotate(-90 334.8 205)">4</text>
<text x="124.8" y="210.1">R</text>
<text x="135.1" y="210.1">VREF</text>
<text x="166.5" y="211.3">CANL1</text>
<text x="336.5" y="213.8" transform="rotate(-90 336.5 213.8)">Vout</text>
<text x="69.5" y="232.5">SDA</text>
<text x="106.8" y="232.5">CANTX2</text>
<text x="121.3" y="233">1</text>
<text x="144.8" y="233">8</text>
<text x="166.5" y="229">CANH2</text>
<text x="184.8" y="229.5">1</text>
<text x="184.8" y="233">2</text>
<text x="188.3" y="231.2">1</text>
<text x="296" y="232.1" transform="rotate(-90 296 232.1)">IN</text>
<text x="303" y="232.1" transform="rotate(-90 303 232.1)">OUT</text>
<text x="331.3" y="232" transform="rotate(-90 331.3 232)">3</text>
<text x="333" y="228.5" transform="rotate(-90 333 228.5)">Vin</text>
<text x="334.8" y="232" transform="rotate(-90 334.8 232)">2</text>
<text x="336.5" y="228.5" transform="rotate(-90 336.5 228.5)">Vout</text>
<text x="69.5" y="236">SCL</text>
<text x="124.8" y="234.8">D</text>
<text x="139" y="234.8">RS</text>
<text x="144.8" y="236.5">7</text>
<text x="188.3" y="234.8">2</text>
<text x="207.7" y="234.8">1</text>
<text x="207.7" y="238.3">2</text>
<text x="211.2" y="236.5">1</text>
<text x="245.4" y="238.3">1</text>
<text x="248.9" y="236.5">1</text>
<text x="294.2" y="235.6" transform="rotate(-90 294.2 235.6)">1</text>
<text x="301.3" y="235.6" transform="rotate(-90 301.3 235.6)">3</text>
<text x="385.2" y="234.2">BOOT0</text>
<text x="106.6" y="243.1">CANRX2</text>
<text x="121.3" y="243.6">4</text>
<text x="124.8" y="245.4">R</text>
<text x="134.8" y="241.8">CANL</text>
<text x="135.1" y="245.4">VREF</text>
<text x="144.8" y="243.6">5</text>
<text x="144.8" y="240.1">6</text>
<text x="211.2" y="240.1">2</text>
<text x="245.4" y="241.8">2</text>
<text x="248.9" y="240.1">2</text>
<text x="166.5" y="246.6">CANL2</text>
<text x="37.7" y="257.2">BOOT1</text>
<text x="37.7" y="253.6">BOOT0</text>
<text x="91.9" y="257.7">1</text>
<text x="95.4" y="255.9">1</text>
<text x="217.1" y="257.7">1</text>
<text x="91.9" y="261.2">2</text>
<text x="95.4" y="259.5">2</text>
<text x="95.4" y="263">3</text>
<text x="101.2" y="258.9">NRST</text>
<text x="101.2" y="262.5">SWCLK</text>
<text x="128.9" y="263">1</text>
<text x="213.6" y="259.5">1</text>
<text x="213.6" y="263">2</text>
<text x="217.1" y="261.2">2 SCK</text>
<text x="91.9" y="264.8">3</text>
<text x="91.9" y="268.3">4</text>
<text x="95.4" y="266.5">4</text>
<text x="101.2" y="266">SWDIO</text>
<text x="101.2" y="269.5">SCK</text>
<text x="125.4" y="264.8">1</text>
<text x="125.4" y="268.3">2</text>
<text x="128.9" y="266.5">2 RX</text>
<text x="171.3" y="266.5">1</text>
<text x="174.8" y="264.8">1</text>
<text x="174.8" y="268.3">2</text>
<text x="213.6" y="266.5">3</text>
<text x="217.1" y="264.8">3 MISO</text>
<text x="217.1" y="268.3">4 MOSI</text>
<text x="91.9" y="271.8">5</text>
<text x="91.9" y="275.3">6</text>
<text x="95.4" y="270.1">5</text>
<text x="95.4" y="273.6">6</text>
<text x="125.4" y="271.8">3</text>
<text x="125.4" y="275.3">4</text>
<text x="128.9" y="270.1">3 TX</text>
<text x="128.9" y="273.6">4</text>
<text x="171.3" y="270.1">2</text>
<text x="171.3" y="273.6">3</text>
<text x="174.8" y="271.8">3</text>
<text x="174.8" y="275.3">4</text>
<text x="180.6" y="275">SCL</text>
<text x="180.6" y="271.5">SDA</text>
<text x="213.6" y="270.1">4</text>
<text x="213.6" y="273.6">5</text>
<text x="217.1" y="271.8">5</text>
<text x="171.3" y="277.1">4</text>
</g>
<g font-size="3.2" fill="#f00">
<text x="199.5" y="47.8">64</text>
<text x="186.9" y="49.6">VDD_3</text>
<text x="74.5" y="61.9">VDD</text>
<text x="83.1" y="60.1">4</text>
<text x="147.7" y="91.9">VDDA</text>
<text x="186.9" y="106">VDD_2</text>
<text x="199.5" y="104.2">48 VCC</text>
<text x="147.7" y="113.1">VDD_4</text>
<text x="147.7" y="158.9">VDD_1</text>
<text x="121.3" y="204.8">3</text>
<text x="124.8" y="206.6">VCC</text>
<text x="121.3" y="240.1">3</text>
<text x="124.8" y="241.8">VCC</text>
</g>
<g font-size="3.2">
<text x="187.5" y="53.1">VSS_3</text>
<text x="199.5" y="51.3">63</text>
<text x="52.5" y="63.7">2</text>
<text x="56" y="65.4">GND</text>
<text x="147.7" y="88.4">VSSA</text>
<text x="199.5" y="107.8">47 GND</text>
<text x="147.7" y="109.5">VSS_4</text>
<text x="187.5" y="109.5">VSS_2</text>
<text x="147.7" y="155.4">VSS_1</text>
<text x="121.3" y="201.3">2</text>
<text x="124.8" y="203">GND CANH</text>
<text x="384.2" y="212.2" transform="rotate(-90 384.2 212.2)">1</text>
<text x="299.5" y="232.1" transform="rotate(-90 299.5 232.1)">GND</text>
<text x="338.3" y="232" transform="rotate(-90 338.3 232)">1</text>
<text x="340.1" y="228.5" transform="rotate(-90 340.1 228.5)">GND/ADJ</text>
<text x="384.2" y="231.9" transform="rotate(-90 384.2 231.9)">2</text>
<text x="121.3" y="236.5">2</text>
<text x="124.8" y="238.3">GND CANH</text>
<text x="297.7" y="235.6" transform="rotate(-90 297.7 235.6)">2</text>
</g>
<g font-size="1.8" fill="#000080">
<text x="14.1" y="68.1">DTS-644R-V</text>
<text x="219.4" y="213.1" transform="rotate(-90 219.4 213.1)">15EDGRC-3.81-02P-14-00A(H)</text>
<text x="388.8" y="225.3">DSWB01LHGET</text>
<text x="219.4" y="248.4" transform="rotate(-90 219.4 248.4)">15EDGRC-3.81-02P-14-00A(H)</text>
<text x="239.2" y="250.1" transform="rotate(-90 239.2 250.1)">15EDGRC-3.81-02P-14-00A(H)</text>
<text x="209.3" y="269.7" transform="rotate(-90 209.3 269.7)">PZ254V-11-05P</text>
<text x="87.1" y="271.7" transform="rotate(-90 87.1 271.7)">PZ254V-11-06P</text>
<text x="121" y="279.9">KF2510-4A</text>
<text x="166.9" y="281.7">KF2510-4A</text>
</g>
</svg>
